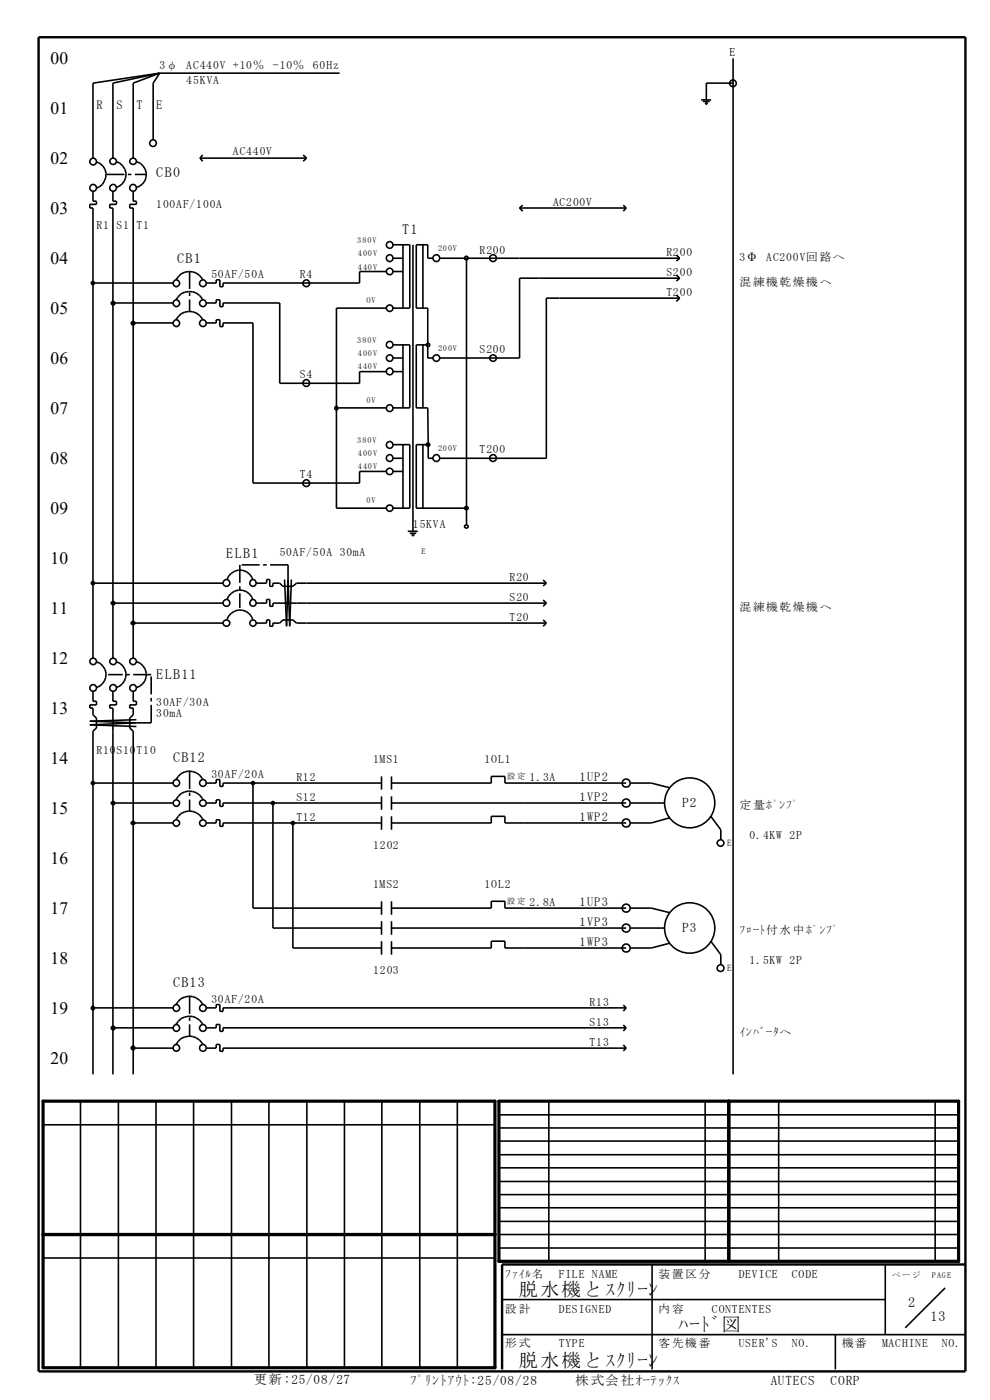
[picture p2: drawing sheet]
<svg xmlns="http://www.w3.org/2000/svg" width="210mm" height="297mm" viewBox="0 0 210 297" stroke-linecap="round" stroke-linejoin="round" font-family="sans-serif">
<path d="M9.1 233.6h95.9v56.6h-95.9zM105.8 233.6h97.5v34h-97.5zM154.6 233.6v34M9.1 261.9h95.9" fill="none" stroke="#000" stroke-width=".68"/>
<g fill="none" stroke="#000" stroke-width=".34">
<path d="M33.9 15.5l-1.4 2.1v12.1M33.9 15.5l-5.6 2.1v15.9M33.9 15.5l-9.9 2.1v15.9M33.9 15.5l-14.2 2.1v15.9M33.9 15.5h38.1M155.5 17.6h-5.7v3.6M155.5 12.4v215.5M20.4 34.3a2.89 2.89 0 0 1 2.1 2.8 2.89 2.89 0 0 1-2.1 2.8M24.7 34.3a2.8 2.8 0 0 1 2.1 2.7 2.8 2.8 0 0 1-2.1 2.7M29 34.3a2.81 2.81 0 0 1 2.1 2.7 2.81 2.81 0 0 1-2.1 2.7M42.4 33.5h22.6M42.4 33.5l.6 .7"/>
<path d="M43 32.9l-.6 .6M64.3 32.9l.7 .6M65 33.5l-.7 .7M148.7 21.2h2.1M149.1 21.5h1.4M149.5 21.9h.7M149.8 21.9v.4M19.7 40.6v2.1h.8v.7h-1.5v.7h.7v95.5M24 40.6v2.1h.7v.7h-1.4v.7h.7v95.5M28.3 40.6v2.1h.6v.7h-1.4v.7h.8v95.5M37.3 59.4a3.2 3.2 0 0 1 2.9-1.8 3.2 3.2 0 0 1 2.9 1.8M82 57.6h-5.7v2.4h-29v.8h-.7v-1.4h-.7v.6h-2.2"/>
<path d="M83.4 51.9h3.5v13.5h-3.5M83.4 54.8h2.1M83.4 57.6h2.1M85.5 51.9v13.5M87.6 51.9v60.8M89.7 51.9v13.5M91.8 54.8h-1.1v-2.9h-2.4v13.5h2.4v10.5h1.1M93.3 54.8h50.9M99 54.8v56.6M110.2 44.1h22.6M110.2 44.1l.7 .7M110.9 43.5l-.7 .6"/>
<path d="M132.2 43.5l.6 .6M132.8 44.1l-.6 .7M143.5 54.1l.7 .7M143.5 58.3l.7 .7M144.2 59h-34v16.9h-16.9M144.2 54.8l-.7 .6M144.2 59l-.7 .6M19.7 60h17M24 64.3h12.7M28.3 68.5h8.4M37.3 63.6a3.2 3.2 0 0 1 2.9-1.8 3.2 3.2 0 0 1 2.9 1.8M37.3 67.8a3.2 3.2 0 0 1 2.9-1.7 3.2 3.2 0 0 1 2.9 1.7"/>
<path d="M43.7 64.3h2.2v-.7h.7v1.4h.7v-.7h12v17h17v-2.5h5.7M43.7 68.5h2.2v-.7h.7v1.5h.7v-.8h6.4v34h22.6v-2.5h5.7M82 65.4h-10.6v42.4h10.6M83.4 73.2h3.5v13.3h-3.5M83.4 75.9h2.1M83.4 78.8h2.1M85.5 73.2v13.3M89.7 73.2v13.3M90.7 73.2h-2.4v13.3h2.4l.1 7.8M143.5 62.6l.7 .6M144.2 63.2h-28.3v34h-22.6M144.2 63.2l-.7 .8"/>
<path d="M71.4 86.5h10.6M83.4 94.3h3.5v13.5h-3.5M83.4 97.2h2.1M85.5 94.3v13.5M89.7 94.3v13.5M90.8 94.3h-2.5v13.5h10.7M90.8 94.3v2.9h1M83.4 100h2.1M86.5 112.7h2.1M86.9 113.1h1.4M87.3 113.5h.6M87.6 113.5v.3"/>
<path d="M19.7 123.7h27.6M24 127.9h23.3M28.3 132.2h19M48.2 131.4a2.84 2.84 0 0 1 2.7-2 2.84 2.84 0 0 1 2.7 2M48.2 127.2a2.84 2.84 0 0 1 2.7-2 2.84 2.84 0 0 1 2.7 2M48.2 122.9a2.84 2.84 0 0 1 2.7-2 2.84 2.84 0 0 1 2.7 2M54.3 123.7h2.3v-.8h.6v1.5h.7v-.7h1.4l.7 .7h2.1l.8-.7h53M54.3 127.9h2.3v-.7h.6v1.4h.7v-.7h58M54.3 132.2h2.3v-.7h.6v1.4h.7v-.7h1.4l.7-.7h2.1l.8 .7h53M60.4 122.9l.4 10 .3-10 .4 10 .3-10M115.2 123l.7 .7M115.2 127.3l.7 .6"/>
<path d="M115.2 131.5l.7 .7M115.9 123.7l-.7 .6M115.9 127.9l-.7 .7M115.9 132.2l-.7 .7M19.7 146.6v2.2h.8v.7h-1.5v.7h.7v1.5l.8 .6v2.1l-.8 .7v72.8M20.5 140.4a2.8 2.8 0 0 1 2 2.7 2.8 2.8 0 0 1-2 2.7M24 146.6v2.2h.7v.7h-1.4v.7h.7v77.7M24.7 140.4a2.8 2.8 0 0 1 2.1 2.7 2.8 2.8 0 0 1-2.1 2.7M28.3 146.6v2.2h.6v.7h-1.4v.7h.8v1.5l-.8 .6v2.1l.8 .7v72.8M28.9 152.7l-9.9 .3 9.9 .3-9.9 .5 9.9 .3M29 140.4a2.81 2.81 0 0 1 2.1 2.7 2.81 2.81 0 0 1-2.1 2.7M19.7 166.1h17"/>
<path d="M24 170.4h12.7M28.3 174.6h8.4M37.3 165.4a3.2 3.2 0 0 1 2.9-1.8 3.2 3.2 0 0 1 2.9 1.8M37.3 169.6a3.2 3.2 0 0 1 2.9-1.8 3.2 3.2 0 0 1 2.9 1.8M37.3 173.8a3.2 3.2 0 0 1 2.9-1.8 3.2 3.2 0 0 1 2.9 1.8M43.7 166.1h2.2v-.7h.7v1.4h.7v-.7h33.6M43.7 170.4h2.2v-.7h.7v1.4h.7v-.7h33.6M43.7 174.6h2.2v-.7h.7v1.4h.7v-.7h33.6M53.7 166.1v26.5h27.2M57.9 170.4v26.5h23M62.1 174.6v26.5h18.8M80.9 164.7v2.8"/>
<path d="M80.9 168.9v2.9M80.9 173.2v2.8M83 166.1h21.2v-1.4h2.9v1.4h25.7M83 170.4h49.8M83 174.6h21.2v-1.4h2.9v1.4h25.7M83 164.7v2.8M83 168.9v2.9M83 173.2v2.8M133.7 166.1h4.4l4 1M133.8 170.4h7.2M142.1 173.5l-4 1.1h-4.3M150.8 173.2l2.1 2.8v2.1"/>
<path d="M80.9 191.2v2.9M80.9 195.4v2.9M80.9 199.7v2.8M83 191.2v2.9M83 195.4v2.9M83 199.7v2.8M83 192.6h21.2v-1.4h2.9v1.4h25.7M83 196.9h49.8M133.7 192.6h4.4l4 1M133.8 196.9h7.2M150.8 199.7l2.1 2.8v2.1M19.7 213.8h17"/>
<path d="M24 218h12.7M37.3 213.1a3.2 3.2 0 0 1 2.9-1.8 3.2 3.2 0 0 1 2.9 1.8M37.3 217.3a3.2 3.2 0 0 1 2.9-1.7 3.2 3.2 0 0 1 2.9 1.7M43.7 213.8h2.2v-.7h.7v1.5h.7v-.8h85.5M43.7 218h2.2v-.7h.7v1.5h.7v-.8h85.5M83 201.1h21.2v-1.4h2.9v1.4h25.7M132.2 213.2l.6 .6M132.2 217.4l.6 .6M132.8 213.8l-.6 .7M132.8 218l-.6 .7M142.1 200.1l-4 1h-4.3M9.1 238.6h95.9"/>
<path d="M17.1 233.6v56.6M25.1 233.6v56.6M28.3 222.4h8.4M33.1 233.6v56.6M37.3 221.6a3.2 3.2 0 0 1 2.9-1.8 3.2 3.2 0 0 1 2.9 1.8M41.1 233.6v56.6M43.7 222.4h2.2v-.8h.7v1.4h.7v-.6h85.5M49.1 233.6v56.6M57 233.6v56.6M65.1 233.6v56.6M73.1 233.6v56.6M81 233.6v56.6"/>
<path d="M89 233.6v56.6M97 233.6v56.6M105.8 239.3h97.5M105.8 236.5h97.5M116.4 233.6v34M132.2 221.7l.6 .7M132.8 222.4l-.6 .6M149.6 233.6v34M165.2 233.6v34M198.4 233.6v34M105.8 259.1h97.5M105.8 256.2h97.5"/>
<path d="M105.8 253.4h97.5M105.8 250.6h97.5M105.8 247.8h97.5M105.8 245h97.5M105.8 242.1h97.5M9.1 266.9h95.9M105.8 264.8h97.5M105.8 261.9h97.5M106.5 275.7h81.3M138.3 268.2v22.3M187.8 268.2v14.9M200.5 273.2l-8.5 8.5"/>
<path d="M106.5 283.1h98.3M177.2 283.1v7.4"/>
<circle cx="155.5" cy="17.7" r=".7"/>
<circle cx="19.8" cy="39.8" r=".71"/>
<circle cx="19.8" cy="34.3" r=".71"/>
<circle cx="24" cy="39.8" r=".71"/>
<circle cx="24" cy="34.2" r=".69"/>
<circle cx="28.2" cy="39.8" r=".71"/>
<circle cx="28.2" cy="34.2" r=".69"/>
<circle cx="32.5" cy="30.4" r=".7"/>
<circle cx="82.7" cy="54.8" r=".71"/>
<circle cx="82.7" cy="52" r=".7"/>
<circle cx="82.7" cy="57.6" r=".69"/>
<circle cx="92.6" cy="54.8" r=".71"/>
<circle cx="98.9" cy="54.7" r=".38"/>
<circle cx="104.6" cy="54.8" r=".71"/>
<circle cx="37.4" cy="68.5" r=".7"/>
<circle cx="37.4" cy="64.3" r=".7"/>
<circle cx="37.4" cy="60.1" r=".7"/>
<circle cx="43" cy="68.6" r=".71"/>
<circle cx="43" cy="64.3" r=".71"/>
<circle cx="43" cy="60.1" r=".71"/>
<circle cx="65" cy="60.1" r=".71"/>
<circle cx="82.7" cy="78.8" r=".71"/>
<circle cx="82.7" cy="73.1" r=".7"/>
<circle cx="82.7" cy="65.4" r=".69"/>
<circle cx="82.7" cy="76" r=".69"/>
<circle cx="90.8" cy="73.2" r=".35"/>
<circle cx="92.6" cy="76" r=".69"/>
<circle cx="104.6" cy="76" r=".69"/>
<circle cx="65" cy="81.3" r=".71"/>
<circle cx="71.3" cy="86.6" r=".35"/>
<circle cx="82.7" cy="94.4" r=".71"/>
<circle cx="82.7" cy="97.2" r=".71"/>
<circle cx="82.7" cy="86.6" r=".71"/>
<circle cx="90.8" cy="94.3" r=".35"/>
<circle cx="92.6" cy="97.2" r=".71"/>
<circle cx="104.6" cy="97.2" r=".71"/>
<circle cx="65" cy="102.5" r=".72"/>
<circle cx="82.7" cy="100" r=".69"/>
<circle cx="82.7" cy="107.8" r=".68"/>
<circle cx="98.9" cy="111.7" r=".36"/>
<circle cx="98.9" cy="107.8" r=".36"/>
<circle cx="48" cy="123.7" r=".72"/>
<circle cx="48" cy="127.9" r=".72"/>
<circle cx="48.1" cy="132.2" r=".69"/>
<circle cx="53.6" cy="127.9" r=".69"/>
<circle cx="53.6" cy="123.7" r=".69"/>
<circle cx="53.7" cy="132.2" r=".66"/>
<circle cx="19.8" cy="145.9" r=".7"/>
<circle cx="19.8" cy="140.3" r=".69"/>
<circle cx="24" cy="145.9" r=".7"/>
<circle cx="24" cy="140.3" r=".69"/>
<circle cx="28.2" cy="145.9" r=".7"/>
<circle cx="28.2" cy="140.3" r=".69"/>
<circle cx="37.4" cy="166.1" r=".7"/>
<circle cx="37.4" cy="170.4" r=".68"/>
<circle cx="37.4" cy="174.6" r=".68"/>
<circle cx="43" cy="166.1" r=".71"/>
<circle cx="43.1" cy="174.6" r=".69"/>
<circle cx="43.1" cy="170.4" r=".69"/>
<circle cx="132.8" cy="174.6" r=".85"/>
<circle cx="132.8" cy="166.1" r=".85"/>
<circle cx="132.8" cy="170.4" r=".85"/>
<circle cx="146.3" cy="170.3" r="5.3"/>
<circle cx="152.9" cy="178.8" r=".69"/>
<circle cx="132.8" cy="192.7" r=".85"/>
<circle cx="132.8" cy="196.9" r=".85"/>
<circle cx="146.3" cy="196.9" r="5.3"/>
<circle cx="37.4" cy="218.1" r=".7"/>
<circle cx="37.4" cy="213.8" r=".7"/>
<circle cx="43" cy="218.1" r=".71"/>
<circle cx="43" cy="213.8" r=".71"/>
<circle cx="132.8" cy="201.1" r=".85"/>
<circle cx="152.8" cy="205.4" r=".72"/>
<circle cx="37.4" cy="222.3" r=".7"/>
<circle cx="43" cy="222.3" r=".71"/>
</g>
<path d="M8.2 7.9h196.6v283h-196.6zM204.8 268.2h-98.3v22.3" fill="none" stroke="#000" stroke-width=".51"/>
<path d="M22.6 37h8.4M40.2 57.5v8.5M50.9 119.8v9.2M61.1 119.8h-10.2M61.1 122.9v-3.1M28.9 153.3h3.2M32.1 153.3v-10.2M32.1 143.1h-9.2M40.2 163.6v8.4M40.2 211.3v8.5" fill="none" stroke="#000" stroke-width=".34" stroke-dasharray="3.8 .7 .7 .7" stroke-linecap="butt"/>
<g fill="#000" stroke="#000" stroke-width=".34">
<circle cx="19.7" cy="60.1" r=".33"/>
<circle cx="24" cy="64.3" r=".38"/>
<circle cx="28.2" cy="68.6" r=".38"/>
<circle cx="19.7" cy="123.7" r=".34"/>
<circle cx="24" cy="127.9" r=".37"/>
<circle cx="28.2" cy="132.2" r=".37"/>
<circle cx="19.7" cy="166.1" r=".33"/>
<circle cx="24" cy="170.4" r=".36"/>
<circle cx="28.3" cy="174.6" r=".36"/>
<circle cx="53.7" cy="166.1" r=".34"/>
<circle cx="57.9" cy="170.4" r=".34"/>
<circle cx="62.1" cy="174.6" r=".34"/>
<circle cx="19.7" cy="213.9" r=".36"/>
<circle cx="24" cy="218.1" r=".38"/>
<circle cx="28.2" cy="222.3" r=".38"/>
</g>
<g font-size="4.1">
<text x="110.1" y="274.8">脱水機とｽｸﾘｰﾝ</text>
<text x="143.9" y="282.3">ﾊｰﾄﾞ図</text>
<text x="110.1" y="290.1">脱水機とｽｸﾘｰﾝ</text>
</g>
<g font-size="3.7">
<text x="10.7" y="13.6">00</text>
<text x="10.7" y="24.2">01</text>
<text x="10.7" y="34.8">02</text>
<text x="10.7" y="45.4">03</text>
<text x="10.7" y="56.1">04</text>
<text x="10.7" y="66.6">05</text>
<text x="10.7" y="77.2">06</text>
<text x="10.7" y="87.8">07</text>
<text x="10.7" y="98.5">08</text>
<text x="10.7" y="109.1">09</text>
<text x="10.7" y="119.7">10</text>
<text x="10.7" y="130.2">11</text>
<text x="10.7" y="140.9">12</text>
<text x="10.7" y="151.5">13</text>
<text x="10.7" y="162.1">14</text>
<text x="10.7" y="172.6">15</text>
<text x="10.7" y="183.3">16</text>
<text x="10.7" y="193.9">17</text>
<text x="10.7" y="204.5">18</text>
<text x="10.7" y="215.1">19</text>
<text x="10.7" y="225.7">20</text>
</g>
<g font-size="3">
<text x="33.2" y="37.6">CB0</text>
<text x="85.3" y="49.7">T1</text>
<text x="37.6" y="55.7">CB1</text>
<text x="48" y="118.4">ELB1</text>
<text x="33.2" y="144.1">ELB11</text>
<text x="36.7" y="161.7">CB12</text>
<text x="36.7" y="209.5">CB13</text>
<text x="192.6" y="277.3">2</text>
<text x="197.3" y="280.2">13</text>
</g>
<g font-size="2.8">
<text x="144.7" y="171.1">P2</text>
<text x="144.7" y="197.6">P3</text>
<text x="53.8" y="293.6">更新:25/08/27</text>
<text x="87" y="293.8">ﾌﾟﾘﾝﾄｱｳﾄ:25/08/28</text>
<text x="122.1" y="293.7">株式会社ｵｰﾃｯｸｽ</text>
<text x="163.5" y="293.7">AUTECS</text>
<text x="176.2" y="293.7">CORP</text>
</g>
<g font-size="2.6">
<text x="20.5" y="23.2">R</text>
<text x="24.7" y="23.2">S</text>
<text x="28.9" y="23.2">T</text>
<text x="33.2" y="23.2">E</text>
<text x="122.9" y="165.6">1UP2</text>
<text x="122.9" y="169.9">1VP2</text>
<text x="122.9" y="174.1">1WP2</text>
<text x="122.9" y="192.1">1UP3</text>
<text x="122.9" y="196.4">1VP3</text>
<text x="122.9" y="200.7">1WP3</text>
</g>
<g font-size="2.5">
<text x="154.8" y="11.8">E</text>
<text x="33.9" y="14.7">3φ</text>
<text x="39.5" y="14.7">AC440V +10％</text>
<text x="39.5" y="17.8">45KVA</text>
<text x="57.9" y="14.7">-10％</text>
<text x="66.4" y="14.7">60Hz</text>
<text x="49.4" y="32.9">AC440V</text>
<text x="33.2" y="44.1">100AF/100A</text>
<text x="117.3" y="43.6">AC200V</text>
<text x="20.5" y="48.5">R1</text>
<text x="24.7" y="48.5">S1</text>
<text x="28.9" y="48.5">T1</text>
<text x="101.7" y="53.8">R200</text>
<text x="44.9" y="58.9">50AF/50A</text>
<text x="63.6" y="59">R4</text>
<text x="141.4" y="54.4">R200</text>
<text x="141.4" y="58.6">S200</text>
<text x="156.9" y="55.4">3Φ</text>
<text x="162.5" y="55.4">AC200V回 路へ</text>
<text x="141.4" y="62.8">T200</text>
<text x="156.9" y="60.7">混練機乾燥機 へ</text>
<text x="101.7" y="75">S200</text>
<text x="63.6" y="80.3">S4</text>
<text x="63.6" y="101.5">T4</text>
<text x="101.7" y="96.2">T200</text>
<text x="87.6" y="111.9">15KVA</text>
<text x="59.4" y="118">50AF/50A 30mA</text>
<text x="108.1" y="123.3">R20</text>
<text x="108.1" y="127.5">S20</text>
<text x="108.1" y="131.8">T20</text>
<text x="156.9" y="129.6">混練機乾燥機 へ</text>
<text x="33.2" y="149.8">30AF/30A</text>
<text x="33.2" y="152.1">30mA</text>
<text x="20.5" y="159.9">R10</text>
<text x="24.7" y="159.9">S10</text>
<text x="28.9" y="159.9">T10</text>
<text x="79.1" y="161.8">1MS1</text>
<text x="102.8" y="161.8">1OL1</text>
<text x="44.9" y="165">30AF/20A</text>
<text x="62.9" y="165.7">R12</text>
<text x="112.3" y="165.7">1.3A</text>
<text x="62.9" y="169.9">S12</text>
<text x="156.9" y="171.7">定量ﾎﾟﾝﾌﾟ</text>
<text x="62.9" y="174.2">T12</text>
<text x="159" y="178.1">0.4KW 2P</text>
<text x="79.1" y="180.1">1202</text>
<text x="79.1" y="188.3">1MS2</text>
<text x="102.8" y="188.3">1OL2</text>
<text x="112.3" y="192.2">2.8A</text>
<text x="156.9" y="198.2">ﾌﾛｰﾄ付水中ﾎﾟﾝﾌﾟ</text>
<text x="79.1" y="206.6">1203</text>
<text x="159" y="204.6">1.5KW 2P</text>
<text x="44.9" y="212.7">30AF/20A</text>
<text x="125" y="213.4">R13</text>
<text x="125" y="217.7">S13</text>
<text x="125" y="221.9">T13</text>
<text x="156.9" y="219.8">ｲﾝﾊﾞｰﾀへ</text>
<text x="107.2" y="271">ﾌｧｲﾙ名</text>
<text x="118.5" y="271">FILE NAME</text>
<text x="139.7" y="271">装置区 分</text>
<text x="156.7" y="271">DEVICE</text>
<text x="168" y="271">CODE</text>
<text x="107.2" y="278.5">設 計</text>
<text x="118.5" y="278.5">DESIGNED</text>
<text x="139.7" y="278.5">内容</text>
<text x="151" y="278.5">CONTENTES</text>
<text x="107.2" y="285.9">形 式</text>
<text x="118.5" y="285.9">TYPE</text>
<text x="139.7" y="285.9">客先機 番</text>
<text x="156.7" y="285.9">USER'S</text>
<text x="168" y="285.9">NO.</text>
<text x="178.6" y="285.9">機番</text>
<text x="187.1" y="285.9">MACHINE</text>
<text x="199.8" y="285.9">NO.</text>
</g>
<g font-size="1.9">
<text x="154.2" y="179.5">E</text>
<text x="154.2" y="206">E</text>
</g>
<g font-size="1.8">
<text x="75.8" y="51.5">380V</text>
<text x="93" y="53.3">200V</text>
<text x="75.9" y="54.3">400V</text>
<text x="75.9" y="57.2">440V</text>
<text x="77.7" y="64.4">OV</text>
<text x="75.8" y="72.7">380V</text>
<text x="75.9" y="75.5">400V</text>
<text x="93" y="74.4">200V</text>
<text x="75.9" y="78.3">440V</text>
<text x="77.7" y="85.5">0V</text>
<text x="75.8" y="93.9">380V</text>
<text x="93" y="95.7">200V</text>
<text x="75.9" y="96.7">400V</text>
<text x="75.9" y="99.6">440V</text>
<text x="77.7" y="106.8">0V</text>
<text x="89.4" y="117.6">E</text>
<text x="107.6" y="165.3">設 定</text>
<text x="107.6" y="191.8">設 定</text>
<text x="189.2" y="271">ペ ー ジ</text>
<text x="197.7" y="271">PAGE</text>
</g>
</svg>
